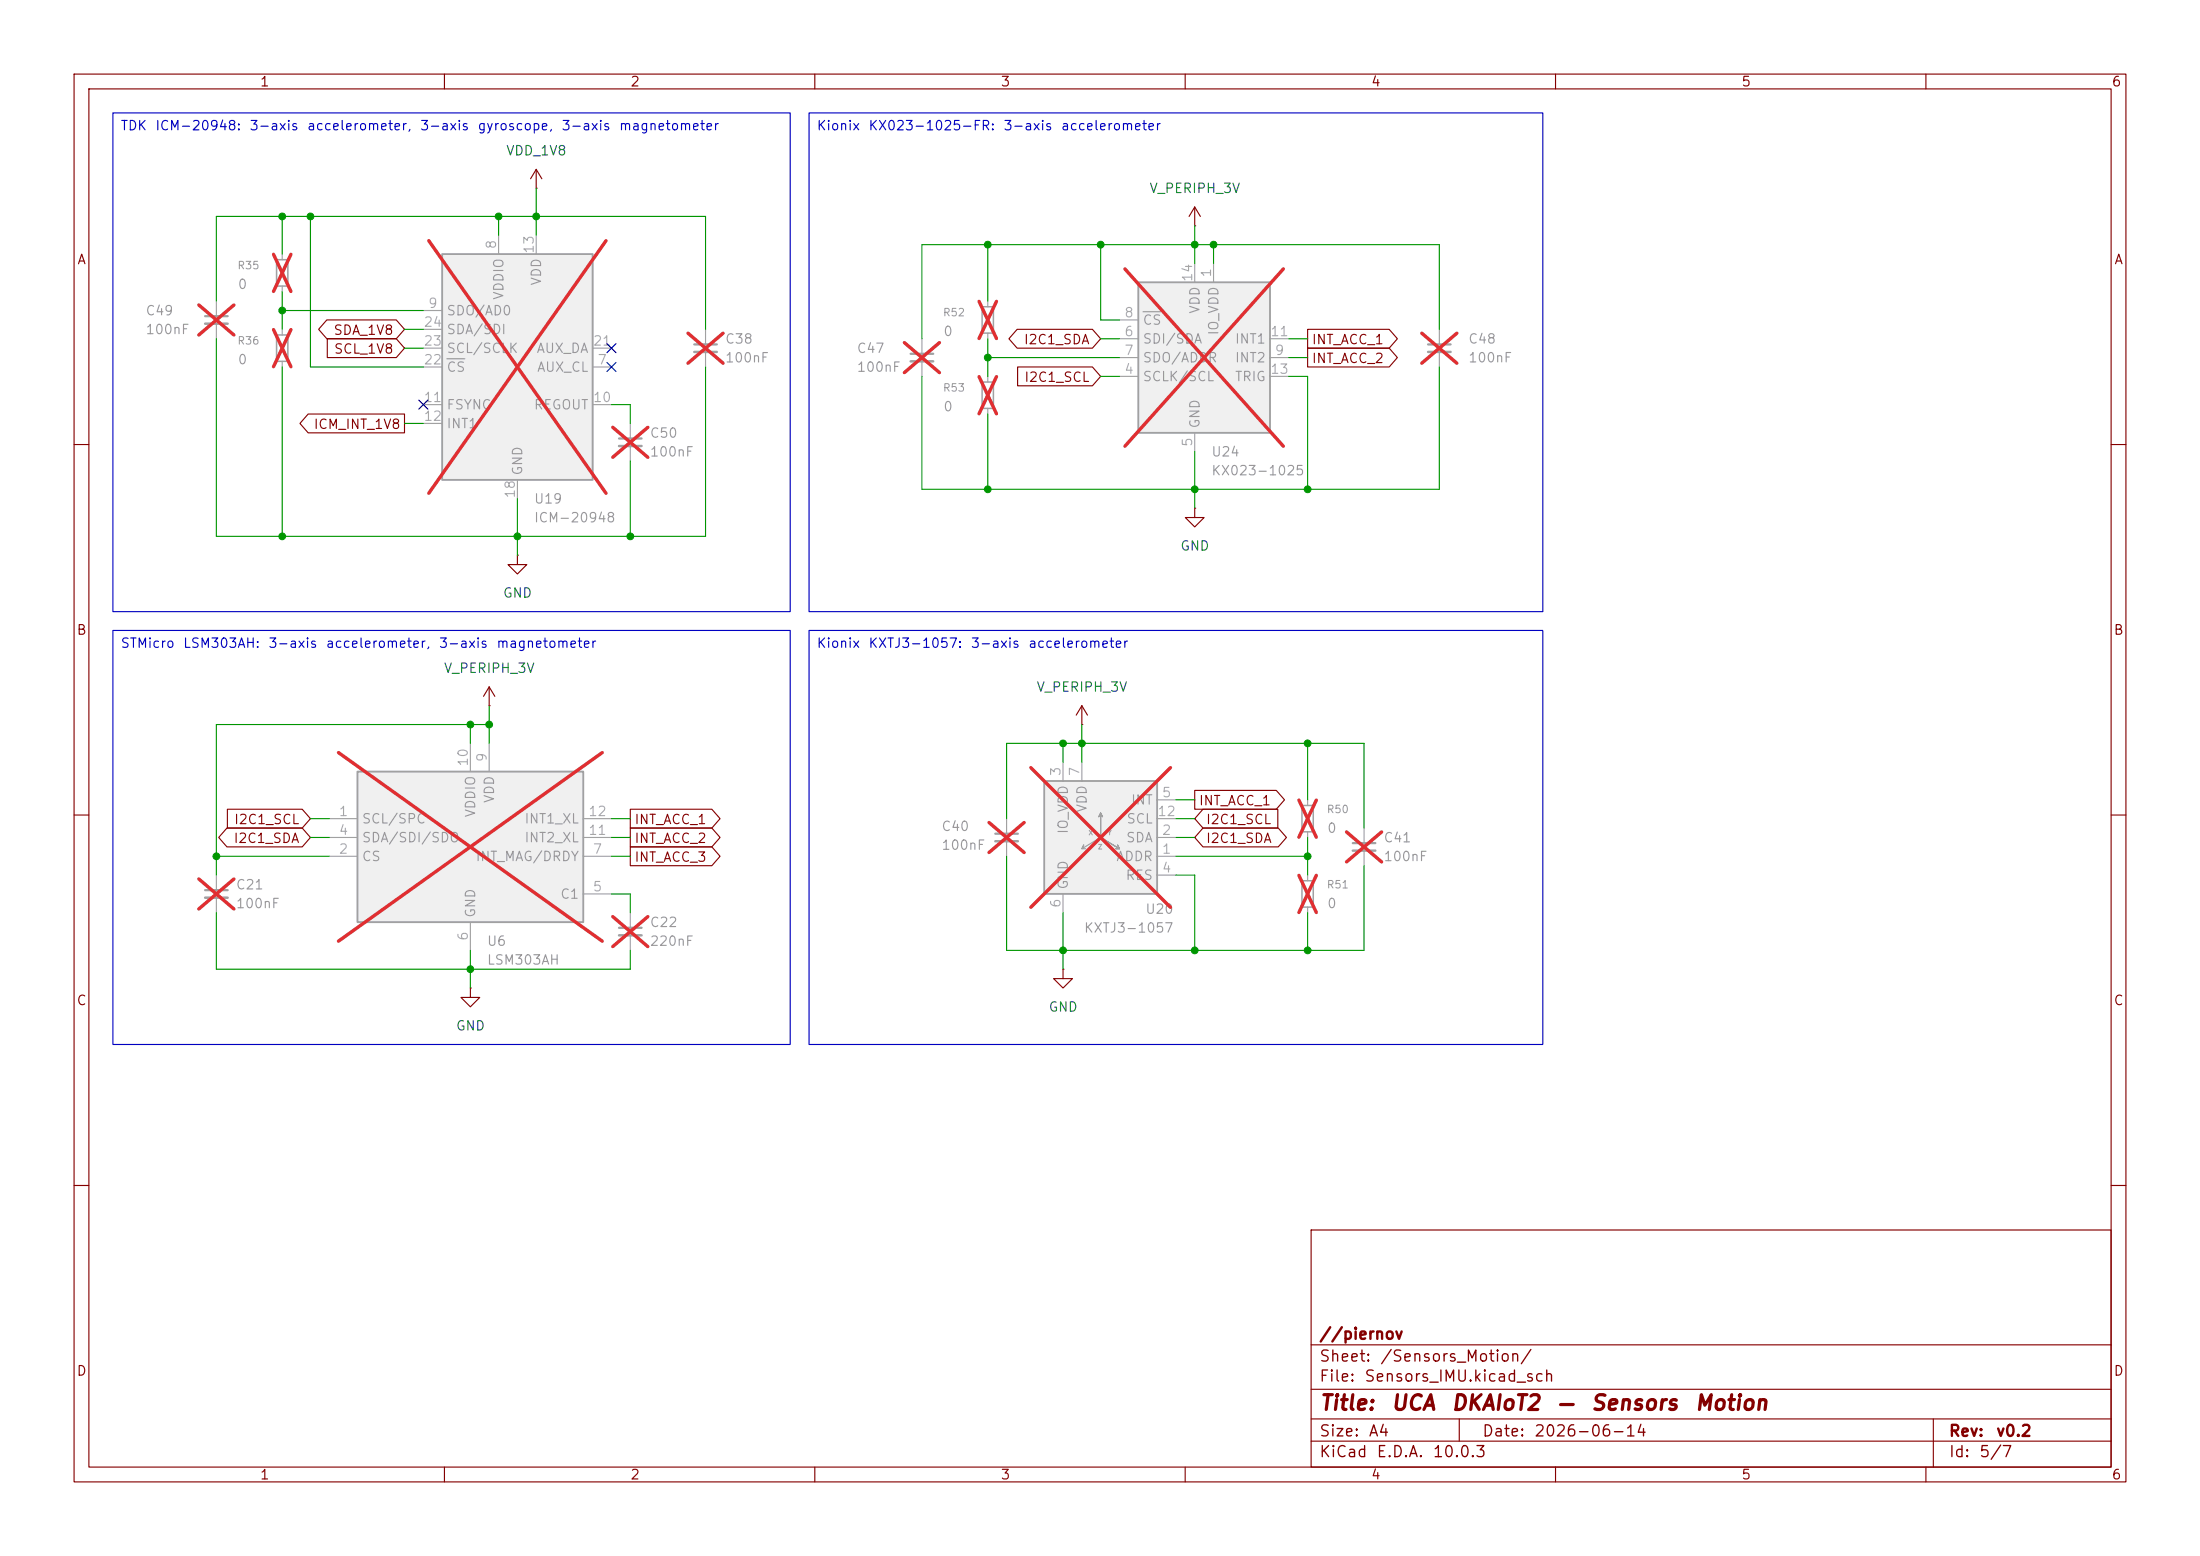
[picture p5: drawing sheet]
<svg xmlns="http://www.w3.org/2000/svg" width="297mm" height="210mm" viewBox="0 0 297 210" stroke-linecap="round" stroke-linejoin="round" font-family="sans-serif">
<g fill="none" stroke="#840000" stroke-width=".15">
<path d="M10 10h277v190h-277zM12 12h273v186h-273zM60 10v2M110 10v2M160 10v2M210 10v2M260 10v2M72.4 25.4h.1M72.4 22.9l-.8 1.2M72.4 22.9l.8 1.2M72.4 22.9v2.5M10 60h2"/>
<path d="M161.3 68.6v1.3h1.3l-1.3 1.2-1.3-1.2h1.3M161.3 68.6h.1M285 60h2M10 110h2M285 110h2M63.5 133.4v1.2h1.3l-1.3 1.3-1.3-1.3h1.3M63.5 133.4h.1M10 160h2M177 166h108v32h-108zM285 160h2M60 198v2M110 198v2"/>
<path d="M160 198v2M177 194.5h108M177 191.5h108M177 187.5h108M177 181.5h108M197 191.5v3M210 198v2M260 198v2M261 191.5v6.5"/>
</g>
<path d="M132.6 51.6h1.5v3.5h-1.5zM132.6 41.4h1.5v3.6h-1.5z" fill="none" stroke="#a1a1a1" stroke-width=".2"/>
<path d="M29.2 40.6v2.1M29.2 43.7v2M124.5 45.7v2.1M124.5 48.8v2M133.3 40.6v.8M133.3 45v.7M133.3 50.8v.8M133.3 55.1v.8" fill="none" stroke="#a1a1a1" stroke-width=".15"/>
<path d="M26.8 41.2l4.8 4M31.6 41.2l-4.8 4M122.1 46.2l4.7 4.1M126.8 46.2l-4.7 4.1M132.2 50.8l2.3 5M132.2 40.7l2.3 5M134.5 50.8l-2.3 5M134.5 40.7l-2.3 5" fill="none" stroke="#e12e31" stroke-width=".46"/>
<path d="M27.7 42.7h3M122.9 47.8h3.1" fill="none" stroke="#a1a1a1" stroke-width=".3"/>
<path d="M27.7 43.7h3M122.9 48.8h3.1" fill="none" stroke="#a1a1a1" stroke-width=".33"/>
<path d="M59.7 34.3h20.3v30.5h-20.3z" fill="#f0f0f0"/>
<path d="M59.7 34.3h20.3v30.5h-20.3z" fill="none" stroke="#a1a1a1" stroke-width=".25"/>
<g fill="none" stroke="#a1a1a1" stroke-width=".15">
<path d="M67.3 31.8v2.5M72.4 31.8v2.5M57.1 49.5h2.6M57.1 41.9h2.6M57.1 54.6h2.6M57.1 57.2h2.6M57.1 47h2.6M57.1 44.5h2.6M80 49.5h2.5M80 54.6h2.5M80 47h2.5M85.1 57.2v2"/>
<path d="M95.2 44.5v2M95.2 47.5v2M69.8 64.8v2.5M85.1 60.2v2M29.2 118.1v2M29.2 121.2v2M85.1 123.2v2M85.1 126.2v2.1"/>
</g>
<path d="M60.3 48.4h2.5" fill="none" stroke="#989898" stroke-width=".15"/>
<path d="M57.9 32.5l23.9 34.1M81.8 32.5l-23.9 34.1M82.7 57.7l4.8 4M87.5 57.7l-4.8 4M92.9 45l4.7 4M97.6 45l-4.7 4M26.8 118.6l4.8 4.1M31.6 118.6l-4.8 4.1M82.7 123.7l4.8 4.1M87.5 123.7l-4.8 4.1" fill="none" stroke="#e12e31" stroke-width=".46"/>
<path d="M69.8 74.9v1.3h1.3l-1.3 1.3-1.2-1.3h1.2M69.8 74.9h.1M66 95.3h.1M66 92.7l-.7 1.3M66 92.7l.8 1.3M66 92.7v2.6" fill="none" stroke="#840000" stroke-width=".15"/>
<path d="M83.6 59.2h3M93.7 46.5h3.1M27.7 120.1h3M83.6 125.2h3" fill="none" stroke="#a1a1a1" stroke-width=".3"/>
<path d="M93.7 47.5h3.1M83.6 60.2h3M27.7 121.2h3M83.6 126.2h3" fill="none" stroke="#a1a1a1" stroke-width=".33"/>
<path d="M48.3 104.1h30.4v20.4h-30.4z" fill="#f0f0f0"/>
<path d="M48.3 104.1h30.4v20.4h-30.4z" fill="none" stroke="#a1a1a1" stroke-width=".25"/>
<g fill="none" stroke="#a1a1a1" stroke-width=".15">
<path d="M38.1 34.3v.8M38.1 38.6v.8M38.1 44.5v.7M38.1 48.8v.7M44.4 110.5h3.9M44.4 115.6h3.9M44.4 113h3.9M63.5 100.3v3.8M66 100.3v3.8M78.7 110.5h3.8M78.7 115.6h3.8M78.7 113h3.8"/>
<path d="M135.9 110.5v2M135.9 113.5v2.1M63.5 124.5v3.8M78.7 120.7h3.8"/>
</g>
<path d="M36.9 34.3l2.4 5M39.3 34.3l-2.4 5M36.9 44.5l2.4 5M39.3 44.5l-2.4 5M45.7 101.6l35.6 25.4M81.3 101.6l-35.6 25.4M133.5 111l4.8 4.1M138.3 111l-4.8 4.1" fill="none" stroke="#e12e31" stroke-width=".46"/>
<path d="M37.3 35.1h1.6v3.5h-1.6zM37.3 45.2h1.6v3.6h-1.6z" fill="none" stroke="#a1a1a1" stroke-width=".2"/>
<path d="M146 97.8h.1M146 95.3l-.7 1.2M146 95.3l.8 1.2M146 95.3v2.5M143.5 130.8v1.3h1.3l-1.3 1.3-1.3-1.3h1.3M143.5 130.8h.1" fill="none" stroke="#840000" stroke-width=".15"/>
<path d="M134.4 112.5h3" fill="none" stroke="#a1a1a1" stroke-width=".3"/>
<path d="M134.4 113.5h3" fill="none" stroke="#a1a1a1" stroke-width=".33"/>
<path d="M141 105.4h15.2v15.3h-15.2z" fill="#f0f0f0"/>
<path d="M141 105.4h15.2v15.3h-15.2z" fill="none" stroke="#a1a1a1" stroke-width=".25"/>
<g fill="none" stroke="#a1a1a1" stroke-width=".15">
<path d="M194.3 44.5v2M194.3 47.5v2M143.5 102.9v2.5M146 102.9v2.5M148.6 113v-3.3l.2 .5-.2-.5-.3 .5 .3-.5v3.3l2.5 1.6-.2-.6 .2 .6h-.5h.5l-2.5-1.6-2.6 1.6 .3-.6-.3 .6h.6M156.2 115.6h2.5M156.2 113h2.5M156.2 118.1h2.5M156.2 108h2.5M156.2 110.5h2.5M176.5 108v.7M176.5 112.3v.7"/>
<path d="M176.5 118.1v.8M184.1 111.8v2M184.1 114.8v2M143.5 120.7v2.5M176.5 122.4v.8"/>
</g>
<path d="M191.9 45l4.8 4M196.7 45l-4.8 4M139.2 103.6l18.8 18.9M158 103.6l-18.8 18.9M175.4 108l2.3 5M175.4 118.1l2.3 5.1M177.7 108l-2.3 5M177.7 118.1l-2.3 5.1M181.8 112.3l4.7 4M186.5 112.3l-4.7 4" fill="none" stroke="#e12e31" stroke-width=".46"/>
<path d="M175.8 108.7h1.5v3.6h-1.5zM175.8 118.9h1.5v3.5h-1.5z" fill="none" stroke="#a1a1a1" stroke-width=".2"/>
<path d="M192.8 46.5h3M182.6 113.8h3.1" fill="none" stroke="#a1a1a1" stroke-width=".3"/>
<path d="M192.8 47.5h3M182.6 114.8h3.1" fill="none" stroke="#a1a1a1" stroke-width=".33"/>
<path d="M153.7 38.1h17.7v20.3h-17.7z" fill="#f0f0f0"/>
<path d="M153.7 38.1h17.7v20.3h-17.7z" fill="none" stroke="#a1a1a1" stroke-width=".25"/>
<path d="M161.3 35.6v2.5M163.8 35.6v2.5M151.1 50.8h2.6M151.1 45.7h2.6M151.1 48.3h2.6M151.1 43.2h2.6M161.3 58.4v2.6M171.4 50.8h2.6M171.4 45.7h2.6M171.4 48.3h2.6" fill="none" stroke="#a1a1a1" stroke-width=".15"/>
<path d="M154.3 42.1h2.4" fill="none" stroke="#989898" stroke-width=".15"/>
<path d="M151.9 36.3l21.4 23.9M173.3 36.3l-21.4 23.9" fill="none" stroke="#e12e31" stroke-width=".46"/>
<g fill="none" stroke="#840000" stroke-width=".15">
<path d="M161.3 30.5h.1M161.3 27.9l-.8 1.3M161.3 27.9l.8 1.3M161.3 27.9v2.6M41.6 55.9h13v2.5h-13l-1.1-1.2zM44.1 43.2h9.4l1.1 1.3-1.1 1.2h-9.4l-1.1-1.2zM44.2 45.7h9.3l1.1 1.3-1.1 1.3h-9.3zM137.3 44.4h10.2l1.1 1.3-1.1 1.3h-10.2l-1.1-1.3zM137.4 49.5h10.1l1.1 1.3-1.1 1.3h-10.1zM176.5 47h11l1.2 1.3-1.2 1.2h-11zM176.5 44.4h11l1.2 1.3-1.2 1.3h-11zM30.6 111.8h10.2l1.1 1.2-1.1 1.3h-10.2l-1.1-1.3z"/>
<path d="M30.7 109.2h10.1l1.1 1.3-1.1 1.3h-10.1zM85.1 109.2h11l1.1 1.3-1.1 1.3h-11zM85.1 114.3h11l1.1 1.3-1.1 1.2h-11zM85.1 111.8h11l1.1 1.2-1.1 1.3h-11zM161.3 106.7h11l1.1 1.3-1.1 1.2h-11zM162.4 111.8h10.2l1.1 1.2-1.1 1.3h-10.2l-1.1-1.3zM162.4 109.2h10.1v2.6h-10.1l-1.1-1.3z"/>
</g>
<g fill="none" stroke="#009600" stroke-width=".15">
<path d="M38.1 29.2v5.1M38.1 39.4v5.1M41.9 29.2v20.3h15.2M67.3 29.2v2.6M72.4 25.4v6.4M133.3 33v7.6M148.6 33v10.2h2.5M161.3 30.5v5.1M163.8 33v2.6M29.2 45.7v26.7h66v-22.9M29.2 40.6v-11.4h66v15.3M38.1 49.5v22.9"/>
<path d="M38.1 41.9h19M54.6 57.2h2.5M54.6 47h2.5M54.6 44.5h2.5M82.5 54.6h2.6v2.6M133.3 45.7v5.1M133.3 55.9v10.1M133.3 48.3h17.8M148.6 45.7h2.5M148.6 50.8h2.5M174 50.8h2.5v15.2M174 48.3h2.5"/>
<path d="M174 45.7h2.5M194.3 44.5v-11.5h-69.8v12.7M194.3 49.5v16.5h-69.8v-15.2M69.8 67.3v7.6M85.1 62.2v10.2M161.3 61v7.6M63.5 97.8v2.5M66 97.8h-36.8v20.3M66 95.3v5M146 97.8v5.1M29.2 115.6h15.2M41.9 110.5h2.5"/>
<path d="M41.9 113h2.5M82.5 115.6h2.6M82.5 110.5h2.6M82.5 113h2.6M135.9 110.5v-10.2h48.2v11.5M135.9 115.6v12.7h48.2v-11.5M143.5 100.3v2.6M158.7 115.6h17.8M158.7 118.1h2.6v10.2M158.7 110.5h2.6M158.7 113h2.6M158.7 108h2.6"/>
<path d="M176.5 100.3v7.7M176.5 113v5.1M29.2 123.2v7.6h55.9v-2.5M63.5 128.3v5.1M82.5 120.7h2.6v2.5M143.5 123.2v7.6M176.5 123.2v5.1"/>
</g>
<path d="M56.5 54l1.3 1.2M57.8 54l-1.3 1.2M81.9 48.9l1.3 1.2M81.9 46.4l1.3 1.2M83.2 48.9l-1.3 1.2M83.2 46.4l-1.3 1.2" fill="none" stroke="#000084" stroke-width=".15"/>
<path d="M15.2 15.2h91.5v67.4h-91.5zM109.2 15.2h99.1v67.4h-99.1zM15.2 85.1h91.5v55.9h-91.5zM109.2 85.1h99.1v55.9h-99.1z" fill="none" stroke="#0000c2" stroke-width=".15"/>
<g fill="#009600" stroke="#009600" stroke-width=".14">
<circle cx="133.3" cy="48.3" r=".46"/>
<circle cx="133.3" cy="33" r=".46"/>
<circle cx="133.3" cy="66" r=".46"/>
<circle cx="148.6" cy="33" r=".46"/>
<circle cx="69.8" cy="72.4" r=".46"/>
<circle cx="85.1" cy="72.4" r=".46"/>
<circle cx="63.5" cy="97.8" r=".46"/>
<circle cx="66" cy="97.8" r=".46"/>
<circle cx="29.2" cy="115.6" r=".46"/>
<circle cx="63.5" cy="130.8" r=".46"/>
<circle cx="161.3" cy="128.3" r=".46"/>
<circle cx="143.5" cy="100.3" r=".46"/>
<circle cx="146" cy="100.3" r=".46"/>
<circle cx="143.5" cy="128.3" r=".46"/>
<circle cx="38.1" cy="29.2" r=".46"/>
<circle cx="38.1" cy="41.9" r=".46"/>
<circle cx="41.9" cy="29.2" r=".46"/>
<circle cx="67.3" cy="29.2" r=".46"/>
<circle cx="72.4" cy="29.2" r=".46"/>
<circle cx="38.1" cy="72.4" r=".46"/>
<circle cx="161.3" cy="33" r=".46"/>
<circle cx="176.5" cy="66" r=".46"/>
<circle cx="163.8" cy="33" r=".46"/>
<circle cx="161.3" cy="66" r=".46"/>
<circle cx="176.5" cy="128.3" r=".46"/>
<circle cx="176.5" cy="115.6" r=".46"/>
<circle cx="176.5" cy="100.3" r=".46"/>
</g>
<g font-size="2" fill="#840000">
<text x="178" y="190.8">Title:</text>
<text x="187.7" y="190.8">UCA</text>
<text x="195.8" y="190.8">DKAIoT2</text>
<text x="210" y="190.8">—</text>
<text x="214.6" y="190.8">Sensors</text>
<text x="228.7" y="190.8">Motion</text>
</g>
<g font-size="1.5" fill="#840000">
<text x="178" y="184.2">Sheet:</text>
<text x="178" y="181.2">//piernov</text>
<text x="186.2" y="184.2">/Sensors_Motion/</text>
<text x="178" y="186.9">File:</text>
<text x="184.1" y="186.9">Sensors_IMU.kicad_sch</text>
<text x="178" y="197.1">KiCad</text>
<text x="178" y="194.3">Size:</text>
<text x="184.7" y="194.3">A4</text>
<text x="185.7" y="197.1">E.D.A.</text>
<text x="193.3" y="197.1">10.0.3</text>
<text x="200" y="194.3">Date:</text>
<text x="207" y="194.3">2026-06-14</text>
<text x="263" y="194.3">Rev:</text>
<text x="263" y="197.1">Id:</text>
<text x="267.1" y="197.1">5/7</text>
<text x="269.4" y="194.3">v0.2</text>
</g>
<g font-size="1.3" fill="#840000">
<text x="35" y="12">1</text>
<text x="85" y="12">2</text>
<text x="135" y="12">3</text>
<text x="185" y="12">4</text>
<text x="235" y="12">5</text>
<text x="285" y="12">6</text>
<text x="10.3" y="36">A</text>
<text x="285.3" y="36">A</text>
<text x="44.9" y="45.5">SDA_1V8</text>
<text x="138.1" y="46.8">I2C1_SDA</text>
<text x="177" y="46.8">INT_ACC_1</text>
<text x="45" y="48.1">SCL_1V8</text>
<text x="138.2" y="51.9">I2C1_SCL</text>
<text x="177" y="49.3">INT_ACC_2</text>
<text x="42.3" y="58.2">ICM_INT_1V8</text>
<text x="10.3" y="86">B</text>
<text x="285.3" y="86">B</text>
<text x="31.5" y="111.6">I2C1_SCL</text>
<text x="85.6" y="111.6">INT_ACC_1</text>
<text x="161.8" y="109">INT_ACC_1</text>
<text x="162.7" y="111.6">I2C1_SCL</text>
<text x="31.4" y="114.1">I2C1_SDA</text>
<text x="85.6" y="116.6">INT_ACC_3</text>
<text x="85.6" y="114.1">INT_ACC_2</text>
<text x="162.7" y="114.1">I2C1_SDA</text>
<text x="10.3" y="136">C</text>
<text x="285.3" y="136">C</text>
<text x="10.3" y="186">D</text>
<text x="285.3" y="186">D</text>
<text x="35" y="200">1</text>
<text x="85" y="200">2</text>
<text x="135" y="200">3</text>
<text x="185" y="200">4</text>
<text x="235" y="200">5</text>
<text x="285" y="200">6</text>
</g>
<g font-size="1.3" fill="#0000c2">
<text x="16.2" y="17.9">TDK</text>
<text x="20.9" y="17.9">ICM-20948:</text>
<text x="33.6" y="17.9">3-axis</text>
<text x="41.4" y="17.9">accelerometer,</text>
<text x="56.6" y="17.9">3-axis</text>
<text x="64.4" y="17.9">gyroscope,</text>
<text x="75.7" y="17.9">3-axis</text>
<text x="83.5" y="17.9">magnetometer</text>
<text x="110.2" y="17.9">Kionix</text>
<text x="117.1" y="17.9">KX023-1025-FR:</text>
<text x="135.4" y="17.9">3-axis</text>
<text x="143.1" y="17.9">accelerometer</text>
<text x="16.2" y="87.8">STMicro</text>
<text x="24.6" y="87.8">LSM303AH:</text>
<text x="36.1" y="87.8">3-axis</text>
<text x="43.9" y="87.8">accelerometer,</text>
<text x="59.2" y="87.8">3-axis</text>
<text x="66.9" y="87.8">magnetometer</text>
<text x="110.2" y="87.8">Kionix</text>
<text x="117.1" y="87.8">KXTJ3-1057:</text>
<text x="131" y="87.8">3-axis</text>
<text x="138.7" y="87.8">accelerometer</text>
</g>
<g font-size="1.3" fill="#006464">
<text x="68.2" y="21.3">VDD_1V8</text>
<text x="155.1" y="26.4">V_PERIPH_3V</text>
<text x="159.3" y="74.6">GND</text>
<text x="67.8" y="81">GND</text>
<text x="59.8" y="91.1">V_PERIPH_3V</text>
<text x="139.8" y="93.7">V_PERIPH_3V</text>
<text x="141.5" y="136.9">GND</text>
<text x="61.5" y="139.4">GND</text>
</g>
<g font-size="1.3" fill="#aaa">
<text x="67.3" y="33.7" transform="rotate(-90 67.3 33.7)">8</text>
<text x="72.4" y="34.3" transform="rotate(-90 72.4 34.3)">13</text>
<text x="57.7" y="41.9">9</text>
<text x="161.3" y="38.1" transform="rotate(-90 161.3 38.1)">14</text>
<text x="163.8" y="37.5" transform="rotate(-90 163.8 37.5)">1</text>
<text x="57.1" y="47">23</text>
<text x="57.1" y="44.4">24</text>
<text x="80" y="47">21</text>
<text x="151.7" y="45.7">6</text>
<text x="151.7" y="43.2">8</text>
<text x="171.4" y="45.7">11</text>
<text x="57.1" y="49.5">22</text>
<text x="80.6" y="49.5">7</text>
<text x="151.7" y="50.8">4</text>
<text x="151.7" y="48.2">7</text>
<text x="171.4" y="50.8">13</text>
<text x="172" y="48.2">9</text>
<text x="57.1" y="54.6">11</text>
<text x="57.1" y="57.1">12</text>
<text x="80" y="54.6">10</text>
<text x="161.3" y="60.4" transform="rotate(-90 161.3 60.4)">5</text>
<text x="69.8" y="67.4" transform="rotate(-90 69.8 67.4)">18</text>
<text x="63.5" y="103.5" transform="rotate(-90 63.5 103.5)">10</text>
<text x="66" y="102.9" transform="rotate(-90 66 102.9)">9</text>
<text x="143.5" y="104.8" transform="rotate(-90 143.5 104.8)">3</text>
<text x="146" y="104.8" transform="rotate(-90 146 104.8)">7</text>
<text x="156.8" y="107.9">5</text>
<text x="45.6" y="110.5">1</text>
<text x="45.6" y="113">4</text>
<text x="79.3" y="113">11</text>
<text x="79.3" y="110.5">12</text>
<text x="156.2" y="110.5">12</text>
<text x="156.8" y="113">2</text>
<text x="45.6" y="115.5">2</text>
<text x="79.9" y="115.5">7</text>
<text x="156.8" y="115.5">1</text>
<text x="156.8" y="118.1">4</text>
<text x="79.9" y="120.6">5</text>
<text x="143.5" y="122.6" transform="rotate(-90 143.5 122.6)">6</text>
<text x="63.5" y="127.1" transform="rotate(-90 63.5 127.1)">6</text>
</g>
<g font-size="1.3" fill="#989898">
<text x="32" y="39.3">0</text>
<text x="68.3" y="40.6" transform="rotate(-90 68.3 40.6)">VDDIO</text>
<text x="73.4" y="38.6" transform="rotate(-90 73.4 38.6)">VDD</text>
<text x="19.6" y="45.4">100nF</text>
<text x="19.6" y="42.9">C49</text>
<text x="60.2" y="42.9">SDO/AD0</text>
<text x="60.2" y="48">SCL/SCLK</text>
<text x="60.2" y="45.4">SDA/SDI</text>
<text x="72.3" y="48">AUX_DA</text>
<text x="97.8" y="46.7">C38</text>
<text x="115.6" y="48">C47</text>
<text x="127.3" y="45.7">0</text>
<text x="154.2" y="46.7">SDI/SDA</text>
<text x="154.2" y="44.2">CS</text>
<text x="162.3" y="42.4" transform="rotate(-90 162.3 42.4)">VDD</text>
<text x="164.8" y="45.3" transform="rotate(-90 164.8 45.3)">IO_VDD</text>
<text x="166.6" y="46.7">INT1</text>
<text x="198.1" y="46.7">C48</text>
<text x="32" y="49.5">0</text>
<text x="60.2" y="50.5">CS</text>
<text x="72.4" y="50.5">AUX_CL</text>
<text x="97.8" y="49.2">100nF</text>
<text x="115.6" y="50.5">100nF</text>
<text x="154.2" y="51.8">SCLK/SCL</text>
<text x="154.2" y="49.2">SDO/ADDR</text>
<text x="166.6" y="49.2">INT2</text>
<text x="166.6" y="51.8">TRIG</text>
<text x="198.1" y="49.2">100nF</text>
<text x="60.2" y="55.6">FSYNC</text>
<text x="60.2" y="58.1">INT1</text>
<text x="72" y="55.6">REGOUT</text>
<text x="87.6" y="59.4">C50</text>
<text x="127.3" y="55.8">0</text>
<text x="162.3" y="57.9" transform="rotate(-90 162.3 57.9)">GND</text>
<text x="70.8" y="64.3" transform="rotate(-90 70.8 64.3)">GND</text>
<text x="87.6" y="61.9">100nF</text>
<text x="163.4" y="61.9">U24</text>
<text x="163.4" y="64.5">KX023-1025</text>
<text x="72" y="68.3">U19</text>
<text x="72" y="70.8">ICM-20948</text>
<text x="48.8" y="111.5">SCL/SPC</text>
<text x="64.5" y="110.4" transform="rotate(-90 64.5 110.4)">VDDIO</text>
<text x="67" y="108.5" transform="rotate(-90 67 108.5)">VDD</text>
<text x="70.7" y="111.5">INT1_XL</text>
<text x="127" y="112.5">C40</text>
<text x="144.5" y="112.7" transform="rotate(-90 144.5 112.7)">IO_VDD</text>
<text x="147" y="109.7" transform="rotate(-90 147 109.7)">VDD</text>
<text x="152" y="111.5">SCL</text>
<text x="152.6" y="108.9">INT</text>
<text x="179.1" y="112.7">0</text>
<text x="48.8" y="116.5">CS</text>
<text x="48.8" y="114">SDA/SDI/SDO</text>
<text x="64.1" y="116.5">INT_MAG/DRDY</text>
<text x="70.7" y="114">INT2_XL</text>
<text x="127" y="115">100nF</text>
<text x="150.6" y="116.5">ADDR</text>
<text x="151.9" y="119.1">RES</text>
<text x="151.9" y="114">SDA</text>
<text x="186.7" y="116.5">100nF</text>
<text x="186.7" y="114">C41</text>
<text x="31.8" y="122.9">100nF</text>
<text x="31.8" y="120.4">C21</text>
<text x="64.5" y="124" transform="rotate(-90 64.5 124)">GND</text>
<text x="75.5" y="121.6">C1</text>
<text x="87.6" y="125.4">C22</text>
<text x="144.5" y="120.1" transform="rotate(-90 144.5 120.1)">GND</text>
<text x="154.5" y="123.7">U20</text>
<text x="179.1" y="122.9">0</text>
<text x="65.7" y="128">U6</text>
<text x="65.7" y="130.5">LSM303AH</text>
<text x="87.6" y="128">220nF</text>
<text x="146.2" y="126.2">KXTJ3-1057</text>
</g>
<g font-size="1" fill="#989898">
<text x="32" y="36.6">R35</text>
<text x="32" y="46.8">R36</text>
<text x="127.2" y="42.9">R52</text>
<text x="127.2" y="53.1">R53</text>
<text x="179" y="110">R50</text>
<text x="179" y="120.2">R51</text>
</g>
<g font-size=".6" fill="#a1a1a1">
<text x="146.9" y="112.9">X</text>
<text x="149.5" y="112.9">Y</text>
<text x="148.2" y="114.8">Z</text>
</g>
</svg>
